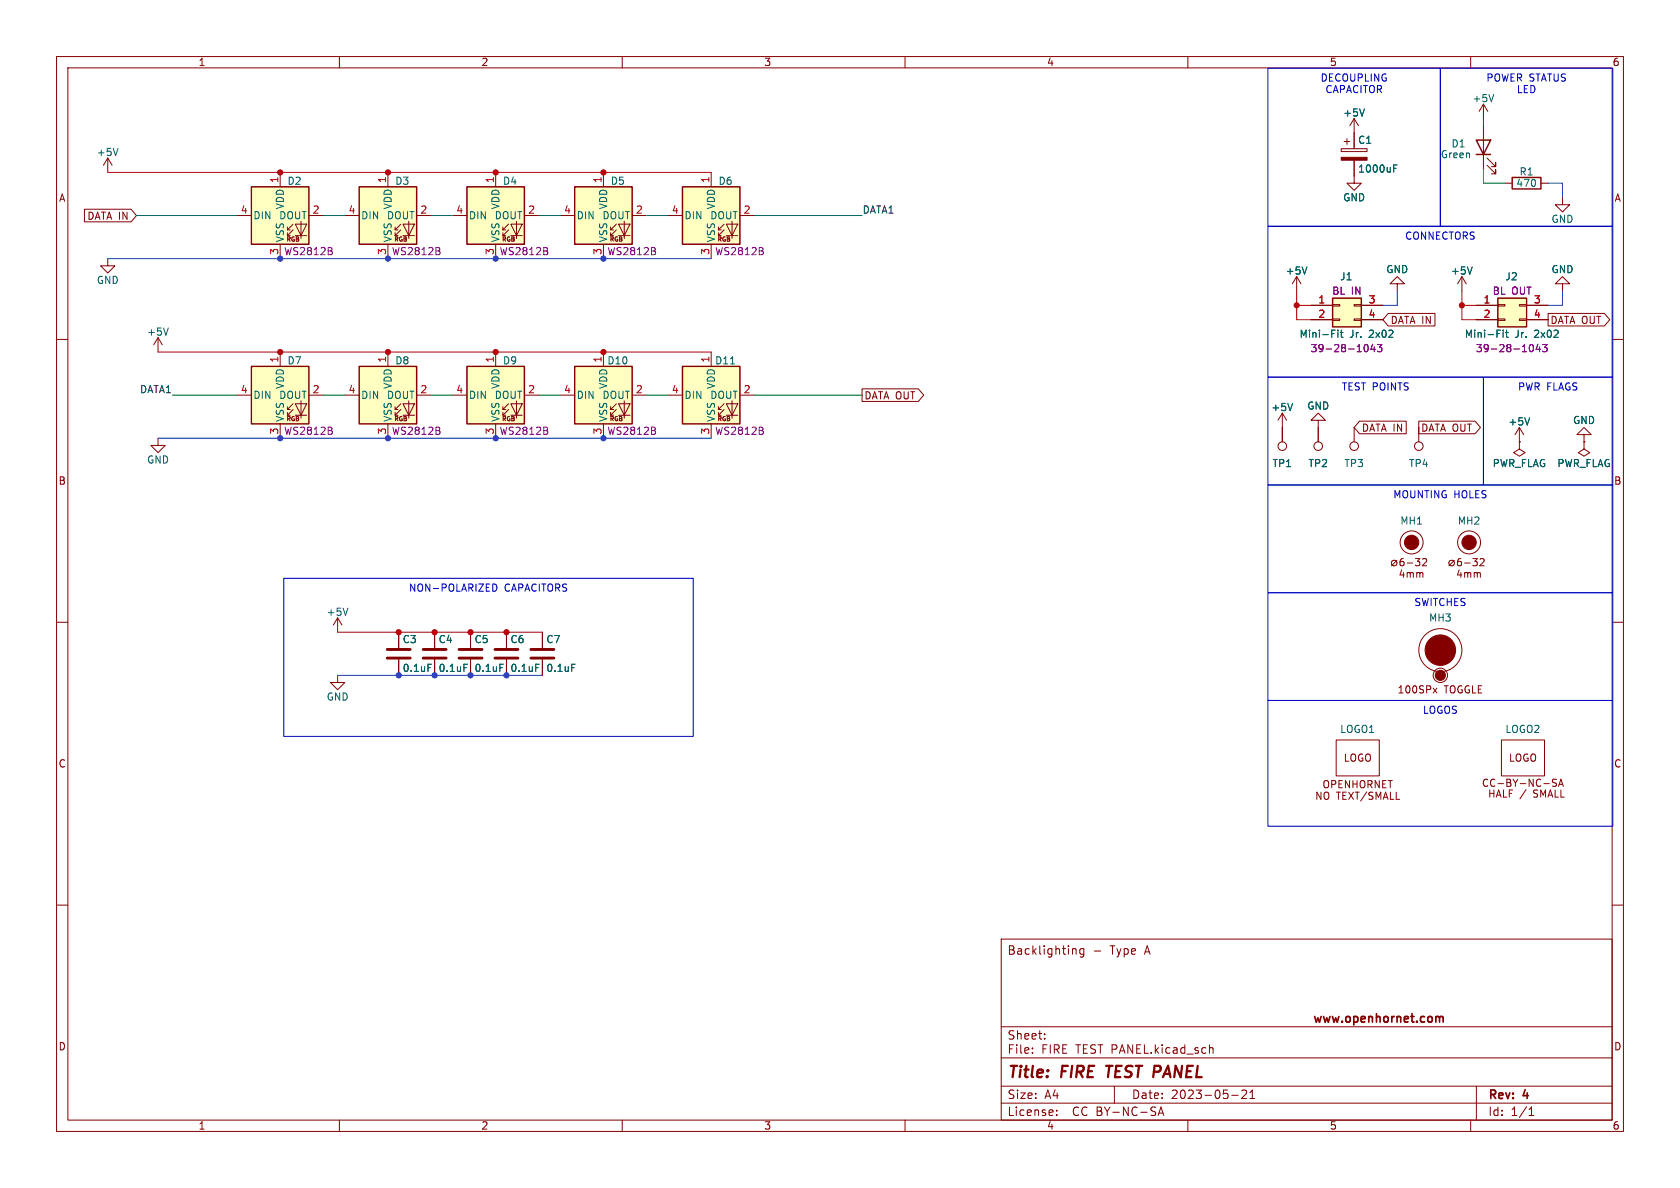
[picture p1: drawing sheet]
<svg xmlns="http://www.w3.org/2000/svg" width="297mm" height="210mm" viewBox="0 0 297 210" stroke-linecap="round" stroke-linejoin="round" font-family="sans-serif">
<g fill="none" stroke="#840000" stroke-width=".18">
<path d="M10 10h277v190h-277zM12 12h273v186h-273zM60 10v2M110 10v2M160 10v2M210 10v2M260 10v2M262.3 18.4l-.8 1.3M262.3 18.4v2.6M262.3 18.4l.7 1.3M14.9 37h8.3l.9 1.1-.9 1.1h-8.3zM19 27.9l-.7 1.3"/>
<path d="M19 27.9v2.6M19 27.9l.8 1.3M41.9 38.1h2.5M49.5 30.5v2.5M51.8 39.6l-1 1v-.5M52.2 39.6h2l-1 2.1zM53.2 39.1v3.1M54.6 38.1h2.5M61 38.1h2.5M68.6 30.5v2.5M70.9 39.6l-1.1 1v-.5M71.2 39.6h2.1l-1 2.1z"/>
<path d="M72.3 39.1v3.1M73.7 38.1h2.5M80 38.1h2.5M87.6 30.5v2.5M89.9 39.6l-1 1v-.5M90.3 39.6h2l-1 2.1zM91.3 39.1v3.1M92.7 38.1h2.5M99.1 38.1h2.5M106.7 30.5v2.5M109 39.6l-1.1 1v-.5M109.3 39.6h2.1l-1 2.1z"/>
<path d="M110.4 39.1v3.1M111.8 38.1h2.5M118.1 38.1h2.5M125.7 30.5v2.5M128 39.6l-1 1v-.5M128.4 39.6h2l-1 2.1zM129.4 39.1v3.1M130.8 38.1h2.5M237.1 26.3h4.6v.5h-4.6zM237.6 25h1M238.1 24.5v1M239.4 28.3v4.1h1.3l-1.3 1.3-1.3-1.3h1.3"/>
<path d="M239.4 21v5.3M239.4 21l-.8 1.2M239.4 21l.8 1.2M262.3 22.2v7.6M262.9 29.2l1.5 1.5v-.7v.7h-.7M262.9 27.9l1.5 1.6v-.8v.8h-.7M266.1 32.4h1.2M272.4 32.4h1.3M276.2 34.9v1.3h1.3l-1.3 1.3-1.2-1.3h1.2M10 60h2M19 45.7v1.3h1.3l-1.3 1.3-1.2-1.3h1.2M27.9 59.7l-.7 1.3"/>
<path d="M27.9 59.7v2.5M27.9 59.7l.8 1.3M49.5 43.2v2.5M50.8 41.7h.5M50.8 40.6h.5M51.8 40.6l-1 1.1v-.6M52.2 41.7h2M68.6 43.2v2.5M69.8 41.7h.6M69.8 40.6h.6M70.9 40.6l-1.1 1.1v-.6M71.2 41.7h2.1"/>
<path d="M87.6 43.2v2.5M88.9 41.7h.5M88.9 40.6h.5M89.9 40.6l-1 1.1v-.6M90.3 41.7h2M106.7 43.2v2.5M107.9 41.7h.6M107.9 40.6h.6M109 40.6l-1.1 1.1v-.6M109.3 41.7h2.1M125.7 43.2v2.5M127 41.7h.5"/>
<path d="M127 40.6h.5M128 40.6l-1 1.1v-.6M128.4 41.7h2M229.2 48.9l-.7 1.3M229.2 48.9v2.5M229.2 48.9l.8 1.3M231.8 54h3.8M231.8 56.5h3.8M235.6 56.4h1.3v.2h-1.3zM235.6 53.8h1.3v.3h-1.3zM239.4 56.4h1.3v.2h-1.3zM239.4 53.8h1.3v.3h-1.3z"/>
<path d="M240.7 54h3.8M240.7 56.5h3.8M245.4 55.4h8.3v2.2h-8.3l-.9-1.1zM247 50.2h1.3l-1.3-1.3-1.3 1.3h1.3v1.2M258.4 48.9l-.7 1.3M258.4 48.9v2.5M258.4 48.9l.8 1.3M261 54h3.8M261 56.5h3.8M264.8 56.4h1.3v.2h-1.3zM264.8 53.8h1.3v.3h-1.3zM268.6 56.4h1.3v.2h-1.3z"/>
<path d="M268.6 53.8h1.3v.3h-1.3zM269.9 54h3.8M269.9 56.5h3.8M273.7 55.4h9.9l1 1.1-1 1.1h-9.9zM276.2 50.2h1.3l-1.3-1.3-1.2 1.3h1.2v1.2M285 60h2M27.9 77.5v1.2h1.3l-1.3 1.3-1.2-1.3h1.2M41.9 69.9h2.5M49.5 62.2v2.6M49.5 74.9v2.6M50.8 73.4h.5M50.8 72.4h.5"/>
<path d="M51.8 72.4l-1 1v-.5M51.8 71.4l-1 1v-.5M52.2 71.4h2l-1 2zM52.2 73.4h2M53.2 70.9v3M54.6 69.9h2.5M61 69.9h2.5M68.6 62.2v2.6M68.6 74.9v2.6M69.8 73.4h.6M69.8 72.4h.6M70.9 72.4l-1.1 1v-.5"/>
<path d="M70.9 71.4l-1.1 1v-.5M71.2 71.4h2.1l-1 2zM71.2 73.4h2.1M72.3 70.9v3M73.7 69.9h2.5M80 69.9h2.5M87.6 62.2v2.6M87.6 74.9v2.6M88.9 73.4h.5M88.9 72.4h.5M89.9 72.4l-1 1v-.5M89.9 71.4l-1 1v-.5"/>
<path d="M90.3 71.4h2l-1 2zM90.3 73.4h2M91.3 70.9v3M92.7 69.9h2.5M99.1 69.9h2.5M106.7 62.2v2.6M106.7 74.9v2.6M107.9 73.4h.6M107.9 72.4h.6M109 72.4l-1.1 1v-.5M109 71.4l-1.1 1v-.5M109.3 71.4h2.1l-1 2z"/>
<path d="M109.3 73.4h2.1M110.4 70.9v3M111.8 69.9h2.5M118.1 69.9h2.5M125.7 62.2v2.6M125.7 74.9v2.6M127 73.4h.5M127 72.4h.5M128 72.4l-1 1v-.5M128 71.4l-1 1v-.5M128.4 71.4h2l-1 2zM128.4 73.4h2"/>
<path d="M129.4 70.9v3M130.8 69.9h2.5M152.4 68.7h9.9l1 1.2-1 1.1h-9.9zM226.7 73l-.8 1.3M226.7 73v5.1M226.7 73l.8 1.3M233 74.3h1.3l-1.3-1.3-1.2 1.3h1.2v3.8M239.4 75.6v2.5M240.3 74.5h8.3v2.2h-8.3l-.9-1.1zM250.8 74.5h10l.9 1.1-.9 1.1h-10zM250.8 75.6v2.5M268.6 78.1v1.3l1 .6-1 .6-1-.6 1-.6"/>
<path d="M268.6 78.1h.1M268.6 75.6l-.8 1.2M268.6 75.6v2.5M268.6 75.6l.8 1.2M280 78.1v1.3l1.1 .6-1.1 .6-1-.6 1-.6M280 78.1h.1M280 76.8h1.3l-1.3-1.2-1.2 1.2h1.2v1.3M247 99l-1 1M248.1 98.7l-.4 .1a.86 .86 0 0 0 0 1.2l.5-.1v-.4l-.2-.3-.4 .1-.1 .2M248.8 99.5h.9M250.2 98.7h.8l-.4 .5 .3 .1 .1 .2M251.5 98.9l.5-.2 .2 .4-.8 .9"/>
<path d="M257.1 99l-1 1M258.3 98.7l-.4 .1a.86 .86 0 0 0 0 1.2l.4-.1 .1-.4-.3-.3-.3 .1-.1 .2M258.9 99.5h1M260.4 98.7h.8l-.5 .5 .3 .1 .2 .2M261.7 98.9l.4-.2 .3 .4-.8 .9M10 110h2M59.7 119.4v1.3h1.3l-1.3 1.2-1.3-1.2h1.3M59.7 109.2l-.8 1.3M59.7 109.2v2.6M59.7 109.2l.8 1.3M70.5 111.8v2.8M70.5 116.6v2.8"/>
<path d="M76.8 111.8v2.8M76.8 116.6v2.8M83.2 111.8v2.8M83.2 116.6v2.8M89.5 111.8v2.8M89.5 116.6v2.8M95.9 111.8v2.8M95.9 116.6v2.8M247.8 100.7l-.3 .9h.8M248.1 101.2v.9M248.8 101.2v.9M248.8 101.3l.3-.1 .2 .2"/>
<path d="M249.3 101.4l.2-.2 .3 .1 .1 .8M249.3 101.4v.7M250.5 101.2v.9M251 101.4v.7M251.6 101.4v.7M258 100.7l-.3 .9h.7M258.3 101.2v.9M258.9 101.3l.4-.1 .2 .2M258.9 101.2v.9M259.5 101.4l.2-.2 .3 .1v.8M259.5 101.4v.7M260.6 101.2v.9"/>
<path d="M261.2 101.4v.7M261.7 101.4v.7M285 110h2M234.2 138h.1a.43 .43 0 0 1 .6 .4v.4a.42 .42 0 0 1-.4 .5 .42 .42 0 0 1-.5-.5v-.4zM235.4 138.7l.6-.1 .2-.2-.1-.3-.7-.1v1.3M236.2 130.8h7.6v6.4h-7.6zM236.7 138.6h.4M237.3 138h-.6v1.3h.6M238.6 138v1.3l-.7-1.3v1.3M239.2 138.6h.7M239.2 138v1.3M239.9 138v1.3"/>
<path d="M240.5 138.2l.3-.2a.43 .43 0 0 1 .5 .4v.4a.42 .42 0 0 1-.4 .5 .42 .42 0 0 1-.4-.5zM241.6 140l-1.1 1.6M241.8 138.7l.6-.1 .2-.2-.1-.3-.7-.1v1.3M242.1 138.7l.5 .6M243.8 138v1.3l-.7-1.3v1.3M244.4 138.6h.5M245 138h-.6v1.3M245.4 138h.7M245.8 138v1.3M253.4 121.7l.6 .8M254 121.7l-.6 .8M265.4 130.8h7.6v6.4h-7.6z"/>
<path d="M269.8 139.6l-1.1 1.6M275.2 137.8l-.5-.1-.2 .2v.3l.5 .3 .2 .3-.3 .2-.5-.1M275.5 139l.5-1.3 .4 1.3M275.7 138.6h.6M10 160h2M233.5 140v1.3l-.7-1.3v1.3M234.1 140.2l.3-.2a.43 .43 0 0 1 .5 .5v.4a.42 .42 0 0 1-.4 .4 .42 .42 0 0 1-.4-.4zM236.3 140h.7M236.6 140v1.3M237.4 140.6h.4M238 140h-.6v1.3h.6M238.4 140l.9 1.3"/>
<path d="M239.3 140l-.9 1.3M239.6 140h.7M239.9 140v1.3M242.5 140h-.3l-.2 .3 .1 .3 .4 .1M242.7 141.2l-.2 .1-.5-.1M243.3 140v1.3M244.1 140v1.3M244.5 141.3l.5-1.3 .4 1.3M245.8 140v1.3h.6M246.8 140v1.3h.6M285 160h2M177 166h108v32h-108z"/>
<path d="M189.8 167.7l.4 .1v.1v.8M191.6 167.8l-.4-.1-.3 .3v.4l.1 .2h.6M191.6 167.7v1.2l-.3 .3-.3-.1M193.5 168.1h1.1M60 198v2M110 198v2M160 198v2M177 195h108M177 192h108M177 187h108M177 181.5h108M182.5 186.1v.1"/>
<path d="M182.5 185.3v.1M184.7 183.6v.1M184.7 182.8v.1M186.8 197.1v.1M186.8 196.3v.1M197 192v3M204.7 197.2l.5-1.5 .5 1.5M204.9 196.8h.7M210 198v2M213.8 184.7v1.5M213.8 185.3l.2-.1 .4 .1 .1 .9M217.7 193.6h1.2"/>
<path d="M219.5 192.8l.6-.1 .2 .1 .1 .3-.9 1.1h.9M221 194.2h.8M221 193.1l.4-.4v1.5M260 198v2M261 192v6M270.3 197.2h.9M270.3 196.1l.4-.4v1.5"/>
<circle cx="226.7" cy="78.9" r=".76"/>
<circle cx="233" cy="78.9" r=".76"/>
<circle cx="239.4" cy="78.9" r=".76"/>
<circle cx="250.8" cy="78.9" r=".76"/>
<circle cx="246.5" cy="99.5" r=".5"/>
<circle cx="249.6" cy="95.9" r="2.03"/>
<circle cx="256.6" cy="99.5" r=".5"/>
<circle cx="259.7" cy="95.9" r="2.03"/>
<circle cx="254.6" cy="119.4" r="1.27"/>
<circle cx="254.6" cy="114.9" r="3.8"/>
</g>
<path d="M254.4 179.8l.1 .1M254.5 179.9v.8M254.5 179.9l.2-.2 .4 .1v.9" fill="none" stroke="#840000" stroke-width=".3"/>
<path d="M68.5 116.3h4M68.5 114.8h4M74.8 116.3h4.1M74.8 114.8h4.1M81.2 116.3h4M81.2 114.8h4M87.5 116.3h4.1M87.5 114.8h4.1M93.9 116.3h4M93.9 114.8h4" fill="none" stroke="#840000" stroke-width=".51"/>
<g fill="none" stroke="#006464" stroke-width=".18">
<path d="M241.2 19.2l-.4 1.3M264.1 16.7l-.5 1.3M20.9 26.2l-.5 1.3M246.4 29.8h.4M246.4 29.2h.6M29.8 58l-.5 1.3M231 47.2l-.4 1.3M236.5 58.4v.1M236.5 58.8v.8M236.9 58.8h.5M237.1 58.4v1.1l.3 .1M260.3 47.2l-.5 1.3"/>
<path d="M265.7 58.4v.1M265.7 58.8v.8M266.2 58.8h.4M266.3 58.4v1.1l.3 .1M228.5 71.3l-.4 1.3M270.4 73.9l-.4 1.2M61.5 107.5l-.4 1.3M75.7 117.4h.6M82 117.4h.6M88.4 117.4h.6M94.7 117.4h.6M101.1 117.4h.6"/>
</g>
<g fill="#ffffc2" stroke="#ffffc2" stroke-width=".18">
<path d="M63.5 64.8h10.2v10.1h-10.2z"/>
<path d="M82.5 33h10.2v10.2h-10.2z"/>
<path d="M44.4 33h10.2v10.2h-10.2z"/>
<path d="M63.5 33h10.2v10.2h-10.2z"/>
<path d="M82.5 64.8h10.2v10.1h-10.2z"/>
<path d="M44.4 64.8h10.2v10.1h-10.2z"/>
<path d="M101.6 64.8h10.2v10.1h-10.2z"/>
<path d="M120.6 64.8h10.2v10.1h-10.2z"/>
<path d="M101.6 33h10.2v10.2h-10.2z"/>
<path d="M120.6 33h10.2v10.2h-10.2z"/>
<path d="M264.8 52.7h5.1v5.1h-5.1z"/>
<path d="M235.6 52.7h5.1v5.1h-5.1z"/>
</g>
<g fill="none" stroke="#840000" stroke-width=".25">
<path d="M44.4 33h10.2v10.2h-10.2zM63.5 33h10.2v10.2h-10.2zM82.5 33h10.2v10.2h-10.2zM101.6 33h10.2v10.2h-10.2zM120.6 33h10.2v10.2h-10.2zM261 24.8h2.5l-1.2 2.5zM261 27.3h2.5M267.3 31.4h5.1v2h-5.1zM235.6 52.7h5.1v5.1h-5.1zM264.8 52.7h5.1v5.1h-5.1zM44.4 64.8h10.2v10.1h-10.2zM63.5 64.8h10.2v10.1h-10.2z"/>
<path d="M82.5 64.8h10.2v10.1h-10.2zM101.6 64.8h10.2v10.1h-10.2zM120.6 64.8h10.2v10.1h-10.2z"/>
</g>
<g fill="none" stroke="#840084" stroke-width=".18">
<path d="M58.6 44.4l.2 .2-.2 .4M58.6 43.9v.3M77.7 44.4l.1 .2-.1 .4M77.7 43.9v.3M96.7 44.4l.2 .2-.2 .4M96.7 43.9v.3M115.8 44.4l.1 .2-.1 .4M115.8 43.9v.3M134.8 44.4l.2 .2-.2 .4M134.8 43.9v.3M58.6 76.2l.2 .2-.2 .3M58.6 75.6v.4"/>
<path d="M77.7 76.2l.1 .2-.1 .3M77.7 75.6v.4M96.7 76.2l.2 .2-.2 .3M96.7 75.6v.4M115.8 76.2l.1 .2-.1 .3M115.8 75.6v.4M134.8 76.2l.2 .2-.2 .3M134.8 75.6v.4M241.2 61.1l.3-.2a.68 .68 0 0 1 .4 .6 .68 .68 0 0 1-.4 .7l-.3-.3M242.7 60.8l-.3 1h.7M243 61.3v.9M243.5 60.9h.8l-.4 .5 .3 .1v.6l-.1 .1-.6-.1"/>
<path d="M270.4 61.1l.3-.2a.68 .68 0 0 1 .4 .6 .68 .68 0 0 1-.4 .7l-.3-.3M271.9 60.8l-.3 1h.8M272.2 61.3v.9M272.7 60.9h.8l-.4 .5 .3 .1v.6l-.1 .1-.6-.1"/>
</g>
<g fill="#840000" stroke="#840000" stroke-width=".18">
<path d="M237.1 27.8h4.6v.5h-4.6z"/>
<circle cx="249.6" cy="95.9" r="1.27"/>
<circle cx="259.7" cy="95.9" r="1.27"/>
<circle cx="254.6" cy="119.4" r=".9"/>
<circle cx="254.6" cy="114.9" r="2.69"/>
</g>
<path d="M224.2 12.1h30.4v27.9h-30.4zM254.6 12.1h30.5v27.9h-30.5zM224.2 40h60.9v26.7h-60.9zM224.2 66.7h38.1v19h-38.1zM262.3 66.7h22.8v19h-22.8zM224.2 85.7h60.9v19.1h-60.9zM50.2 102.2h72.4v28h-72.4zM87.1 103.2a.64 .64 0 0 1 .7 .7 .64 .64 0 0 1-.7 .6M224.2 104.8h60.9v19h-60.9zM224.2 123.8h60.9v22.3h-60.9z" fill="none" stroke="#0000c2" stroke-width=".18"/>
<g fill="none" stroke="#009600" stroke-width=".18">
<path d="M24.1 38.1h17.8M57.1 38.1h3.9M76.2 38.1h3.8M95.2 38.1h3.9M114.3 38.1h3.8M133.3 38.1h19.1M262.3 29.8v2.6h3.8M30.5 69.9h11.4M57.1 69.9h3.9M76.2 69.9h3.8M95.2 69.9h3.9M114.3 69.9h3.8"/>
<path d="M133.3 69.9h19.1"/>
</g>
<path d="M273.7 32.4h2.5v2.5M19 45.7h106.7M247 51.4v2.6h-2.5M276.2 51.4v2.6h-2.5M27.9 77.5h97.8M59.7 119.4h36.2" fill="none" stroke="#0a419f" stroke-width=".18"/>
<path d="M19 30.5h106.7M262.3 21v1.2M229.2 51.4v5.1h2.6M229.2 54h2.6M258.4 51.4v5.1h2.6M258.4 54h2.6M27.9 62.2h97.8M59.7 111.8h36.2" fill="none" stroke="#c1000d" stroke-width=".18"/>
<g fill="#0a419f" stroke="#0a419f" stroke-width=".18">
<circle cx="68.6" cy="45.7" r=".46"/>
<circle cx="49.5" cy="45.7" r=".46"/>
<circle cx="87.6" cy="45.7" r=".46"/>
<circle cx="87.6" cy="77.5" r=".46"/>
<circle cx="106.7" cy="77.5" r=".46"/>
<circle cx="106.7" cy="45.7" r=".46"/>
<circle cx="83.2" cy="119.4" r=".46"/>
<circle cx="76.8" cy="119.4" r=".46"/>
<circle cx="68.6" cy="77.5" r=".46"/>
<circle cx="49.5" cy="77.5" r=".46"/>
<circle cx="89.5" cy="119.4" r=".46"/>
<circle cx="70.5" cy="119.4" r=".46"/>
</g>
<g fill="#c1000d" stroke="#c1000d" stroke-width=".18">
<circle cx="68.6" cy="62.2" r=".46"/>
<circle cx="68.6" cy="30.5" r=".46"/>
<circle cx="87.6" cy="30.5" r=".46"/>
<circle cx="49.5" cy="30.5" r=".46"/>
<circle cx="49.5" cy="62.2" r=".46"/>
<circle cx="87.6" cy="62.2" r=".46"/>
<circle cx="106.7" cy="62.2" r=".46"/>
<circle cx="106.7" cy="30.5" r=".46"/>
<circle cx="83.2" cy="111.8" r=".46"/>
<circle cx="76.8" cy="111.8" r=".46"/>
<circle cx="89.5" cy="111.8" r=".46"/>
<circle cx="70.5" cy="111.8" r=".46"/>
<circle cx="258.4" cy="54" r=".46"/>
<circle cx="229.2" cy="54" r=".46"/>
</g>
<g font-size="2.8" fill="#840000">
<text x="178" y="191">Title:</text>
<text x="187.5" y="191">FIRE</text>
<text x="196.1" y="191">TEST PANEL</text>
</g>
<g font-size="2.1" fill="#840000">
<text x="178" y="168.9">Backlighting</text>
<text x="196.2" y="168.9">Type</text>
<text x="202.3" y="168.9">A</text>
<text x="178" y="183.9">Sheet:</text>
<text x="232" y="181.1">www.openhornet.com</text>
<text x="178" y="186.4">File:</text>
<text x="184" y="186.4">FIRE TEST PANEL.kicad_sch</text>
<text x="178" y="197.4">License:</text>
<text x="178" y="194.4">Size:</text>
<text x="184.6" y="194.4">A4</text>
<text x="189.5" y="197.4">CC BY-NC-SA</text>
<text x="200" y="194.4">Date:</text>
<text x="206.9" y="194.4">2023-05-21</text>
<text x="263" y="194.6">Rev:</text>
<text x="263" y="197.4">Id:</text>
<text x="267" y="197.4">1/1</text>
<text x="269.2" y="194.6">4</text>
</g>
<g font-size="1.8" fill="#840000">
<text x="35" y="11.8">1</text>
<text x="85" y="11.8">2</text>
<text x="135" y="11.8">3</text>
<text x="185" y="11.8">4</text>
<text x="235" y="11.8">5</text>
<text x="285" y="11.8">6</text>
<text x="10.4" y="35.8">A</text>
<text x="285.4" y="35.8">A</text>
<text x="15.4" y="39">DATA IN</text>
<text x="245.7" y="57.4">DATA IN</text>
<text x="274" y="57.4">DATA OUT</text>
<text x="152.7" y="70.8">DATA OUT</text>
<text x="240.7" y="76.5">DATA IN</text>
<text x="251.1" y="76.5">DATA OUT</text>
<text x="10.3" y="85.8">B</text>
<text x="285.3" y="85.8">B</text>
<text x="250.7" y="101.3">4mm</text>
<text x="260.8" y="101.3">4mm</text>
<text x="247" y="122.8">100SPx</text>
<text x="255.2" y="122.8">TOGGLE</text>
<text x="10.3" y="135.8">C</text>
<text x="237.5" y="134.8">LOGO</text>
<text x="266.7" y="134.8">LOGO</text>
<text x="285.3" y="135.8">C</text>
<text x="243" y="140.5">TEXT/SMALL</text>
<text x="261.9" y="139.3">CC-BY-NC-SA</text>
<text x="262.5" y="141.2">HALF /</text>
<text x="270.5" y="141.2">SMALL</text>
<text x="10.3" y="185.8">D</text>
<text x="285.3" y="185.8">D</text>
<text x="35" y="199.8">1</text>
<text x="85" y="199.8">2</text>
<text x="135" y="199.8">3</text>
<text x="185" y="199.8">4</text>
<text x="235" y="199.8">5</text>
<text x="285" y="199.8">6</text>
</g>
<g font-size="1.8" fill="#0000c2">
<text x="233.4" y="14.7">DECOUPLING</text>
<text x="234.3" y="16.7">CAPACITOR</text>
<text x="262.7" y="14.7">POWER STATUS</text>
<text x="268.1" y="16.7">LED</text>
<text x="248.3" y="42.6">CONNECTORS</text>
<text x="237.2" y="69.3">TEST POINTS</text>
<text x="268.3" y="69.3">PWR FLAGS</text>
<text x="246.3" y="88.3">MOUNTING HOLES</text>
<text x="72.2" y="104.8">NON-POLARIZED</text>
<text x="89.1" y="104.8">CAPACITORS</text>
<text x="250" y="107.4">SWITCHES</text>
<text x="251.5" y="126.4">LOGOS</text>
</g>
<g font-size="1.8" fill="#006464">
<text x="237.4" y="20.8">+5V</text>
<text x="260.3" y="18.2">+5V</text>
<text x="17.1" y="27.7">+5V</text>
<text x="240" y="25.6">C1</text>
<text x="254.6" y="28.1">Green</text>
<text x="256.5" y="26.2">D1</text>
<text x="50.8" y="32.8">D2</text>
<text x="69.8" y="32.8">D3</text>
<text x="88.9" y="32.8">D4</text>
<text x="107.9" y="32.8">D5</text>
<text x="127" y="32.8">D6</text>
<text x="237.4" y="35.8">GND</text>
<text x="240" y="30.7">1000uF</text>
<text x="268" y="33.2">470</text>
<text x="268.6" y="31.2">R1</text>
<text x="44.7" y="38.9">DIN</text>
<text x="49.3" y="38.9">DOUT</text>
<text x="50.4" y="37" transform="rotate(-90 50.4 37)">VDD</text>
<text x="63.8" y="38.9">DIN</text>
<text x="68.4" y="38.9">DOUT</text>
<text x="69.4" y="37" transform="rotate(-90 69.4 37)">VDD</text>
<text x="82.8" y="38.9">DIN</text>
<text x="87.4" y="38.9">DOUT</text>
<text x="88.5" y="37" transform="rotate(-90 88.5 37)">VDD</text>
<text x="101.9" y="38.9">DIN</text>
<text x="106.5" y="38.9">DOUT</text>
<text x="107.5" y="37" transform="rotate(-90 107.5 37)">VDD</text>
<text x="120.9" y="38.9">DIN</text>
<text x="125.5" y="38.9">DOUT</text>
<text x="126.6" y="37" transform="rotate(-90 126.6 37)">VDD</text>
<text x="274.2" y="39.6">GND</text>
<text x="50.4" y="42.9" transform="rotate(-90 50.4 42.9)">VSS</text>
<text x="69.4" y="42.9" transform="rotate(-90 69.4 42.9)">VSS</text>
<text x="88.5" y="42.9" transform="rotate(-90 88.5 42.9)">VSS</text>
<text x="107.5" y="42.9" transform="rotate(-90 107.5 42.9)">VSS</text>
<text x="126.6" y="42.9" transform="rotate(-90 126.6 42.9)">VSS</text>
<text x="17.1" y="50.4">GND</text>
<text x="227.2" y="48.7">+5V</text>
<text x="236.9" y="49.7">J1</text>
<text x="245" y="48.5">GND</text>
<text x="256.4" y="48.7">+5V</text>
<text x="266.1" y="49.7">J2</text>
<text x="274.2" y="48.5">GND</text>
<text x="25.9" y="59.5">+5V</text>
<text x="229.7" y="59.9">Mini-Fit</text>
<text x="238.6" y="59.9">Jr.</text>
<text x="242" y="59.9">2x02</text>
<text x="258.9" y="59.9">Mini-Fit</text>
<text x="267.8" y="59.9">Jr.</text>
<text x="271.2" y="59.9">2x02</text>
<text x="50.8" y="64.6">D7</text>
<text x="69.8" y="64.6">D8</text>
<text x="88.9" y="64.6">D9</text>
<text x="107.3" y="64.6">D10</text>
<text x="126.4" y="64.6">D11</text>
<text x="44.7" y="70.7">DIN</text>
<text x="49.3" y="70.7">DOUT</text>
<text x="50.4" y="68.8" transform="rotate(-90 50.4 68.8)">VDD</text>
<text x="63.8" y="70.7">DIN</text>
<text x="68.4" y="70.7">DOUT</text>
<text x="69.4" y="68.8" transform="rotate(-90 69.4 68.8)">VDD</text>
<text x="82.8" y="70.7">DIN</text>
<text x="87.4" y="70.7">DOUT</text>
<text x="88.5" y="68.8" transform="rotate(-90 88.5 68.8)">VDD</text>
<text x="101.9" y="70.7">DIN</text>
<text x="106.5" y="70.7">DOUT</text>
<text x="107.5" y="68.8" transform="rotate(-90 107.5 68.8)">VDD</text>
<text x="120.9" y="70.7">DIN</text>
<text x="125.5" y="70.7">DOUT</text>
<text x="126.6" y="68.8" transform="rotate(-90 126.6 68.8)">VDD</text>
<text x="50.4" y="74.7" transform="rotate(-90 50.4 74.7)">VSS</text>
<text x="69.4" y="74.7" transform="rotate(-90 69.4 74.7)">VSS</text>
<text x="88.5" y="74.7" transform="rotate(-90 88.5 74.7)">VSS</text>
<text x="107.5" y="74.7" transform="rotate(-90 107.5 74.7)">VSS</text>
<text x="126.6" y="74.7" transform="rotate(-90 126.6 74.7)">VSS</text>
<text x="224.7" y="72.8">+5V</text>
<text x="231" y="72.6">GND</text>
<text x="266.6" y="75.4">+5V</text>
<text x="278" y="75.1">GND</text>
<text x="25.9" y="82.1">GND</text>
<text x="224.9" y="82.7">TP1</text>
<text x="231.3" y="82.7">TP2</text>
<text x="237.6" y="82.7">TP3</text>
<text x="249" y="82.7">TP4</text>
<text x="263.8" y="82.7">PWR_FLAG</text>
<text x="275.3" y="82.7">PWR_FLAG</text>
<text x="247.5" y="92.9">MH1</text>
<text x="257.7" y="92.9">MH2</text>
<text x="57.7" y="109">+5V</text>
<text x="71.1" y="113.9">C3</text>
<text x="77.5" y="113.9">C4</text>
<text x="83.8" y="113.9">C5</text>
<text x="90.2" y="113.9">C6</text>
<text x="96.5" y="113.9">C7</text>
<text x="252.6" y="110">MH3</text>
<text x="71.1" y="118.9">0.1uF</text>
<text x="77.5" y="118.9">0.1uF</text>
<text x="83.8" y="118.9">0.1uF</text>
<text x="90.2" y="118.9">0.1uF</text>
<text x="96.5" y="118.9">0.1uF</text>
<text x="57.7" y="124">GND</text>
<text x="236.9" y="129.7">LOGO1</text>
<text x="266.1" y="129.7">LOGO2</text>
</g>
<g font-size="1.8" fill="#a90000">
<text x="49.3" y="32.4" transform="rotate(-90 49.3 32.4)">1</text>
<text x="68.3" y="32.4" transform="rotate(-90 68.3 32.4)">1</text>
<text x="87.4" y="32.4" transform="rotate(-90 87.4 32.4)">1</text>
<text x="106.4" y="32.4" transform="rotate(-90 106.4 32.4)">1</text>
<text x="125.5" y="32.4" transform="rotate(-90 125.5 32.4)">1</text>
<text x="42.5" y="37.8">4</text>
<text x="55.2" y="37.8">2</text>
<text x="61.6" y="37.8">4</text>
<text x="74.3" y="37.8">2</text>
<text x="80.6" y="37.8">4</text>
<text x="93.3" y="37.8">2</text>
<text x="99.7" y="37.8">4</text>
<text x="112.4" y="37.8">2</text>
<text x="118.7" y="37.8">4</text>
<text x="131.4" y="37.8">2</text>
<text x="49.3" y="45.1" transform="rotate(-90 49.3 45.1)">3</text>
<text x="68.3" y="45.1" transform="rotate(-90 68.3 45.1)">3</text>
<text x="87.4" y="45.1" transform="rotate(-90 87.4 45.1)">3</text>
<text x="106.4" y="45.1" transform="rotate(-90 106.4 45.1)">3</text>
<text x="125.5" y="45.1" transform="rotate(-90 125.5 45.1)">3</text>
<text x="233" y="53.7">1</text>
<text x="241.9" y="53.7">3</text>
<text x="262.2" y="53.7">1</text>
<text x="271.1" y="53.7">3</text>
<text x="233" y="56.3">2</text>
<text x="241.9" y="56.3">4</text>
<text x="262.2" y="56.3">2</text>
<text x="271.1" y="56.3">4</text>
<text x="49.3" y="64.2" transform="rotate(-90 49.3 64.2)">1</text>
<text x="68.3" y="64.2" transform="rotate(-90 68.3 64.2)">1</text>
<text x="87.4" y="64.2" transform="rotate(-90 87.4 64.2)">1</text>
<text x="106.4" y="64.2" transform="rotate(-90 106.4 64.2)">1</text>
<text x="125.5" y="64.2" transform="rotate(-90 125.5 64.2)">1</text>
<text x="42.5" y="69.6">4</text>
<text x="55.2" y="69.6">2</text>
<text x="61.6" y="69.6">4</text>
<text x="74.3" y="69.6">2</text>
<text x="80.6" y="69.6">4</text>
<text x="93.3" y="69.6">2</text>
<text x="99.7" y="69.6">4</text>
<text x="112.4" y="69.6">2</text>
<text x="118.7" y="69.6">4</text>
<text x="131.4" y="69.6">2</text>
<text x="49.3" y="76.9" transform="rotate(-90 49.3 76.9)">3</text>
<text x="68.3" y="76.9" transform="rotate(-90 68.3 76.9)">3</text>
<text x="87.4" y="76.9" transform="rotate(-90 87.4 76.9)">3</text>
<text x="106.4" y="76.9" transform="rotate(-90 106.4 76.9)">3</text>
<text x="125.5" y="76.9" transform="rotate(-90 125.5 76.9)">3</text>
</g>
<g font-size="1.8" fill="#0f0f0f">
<text x="152.4" y="37.8">DATA1</text>
<text x="24.7" y="69.6">DATA1</text>
</g>
<g font-size="1.8" fill="#840084">
<text x="50.2" y="45.3">WS2812B</text>
<text x="69.2" y="45.3">WS2812B</text>
<text x="88.3" y="45.3">WS2812B</text>
<text x="107.3" y="45.3">WS2812B</text>
<text x="126.4" y="45.3">WS2812B</text>
<text x="235.5" y="52.3">BL IN</text>
<text x="263.8" y="52.3">BL OUT</text>
<text x="231.7" y="62.4">39-28-1043</text>
<text x="260.9" y="62.4">39-28-1043</text>
<text x="50.2" y="77">WS2812B</text>
<text x="69.2" y="77">WS2812B</text>
<text x="88.3" y="77">WS2812B</text>
<text x="107.3" y="77">WS2812B</text>
<text x="126.4" y="77">WS2812B</text>
</g>
<g font-size="1.1" fill="#840000">
<text x="50.6" y="42.9">RGB</text>
<text x="69.6" y="42.9">RGB</text>
<text x="88.7" y="42.9">RGB</text>
<text x="107.7" y="42.9">RGB</text>
<text x="126.8" y="42.9">RGB</text>
<text x="50.6" y="74.6">RGB</text>
<text x="69.6" y="74.6">RGB</text>
<text x="88.7" y="74.6">RGB</text>
<text x="107.7" y="74.6">RGB</text>
<text x="126.8" y="74.6">RGB</text>
</g>
</svg>
